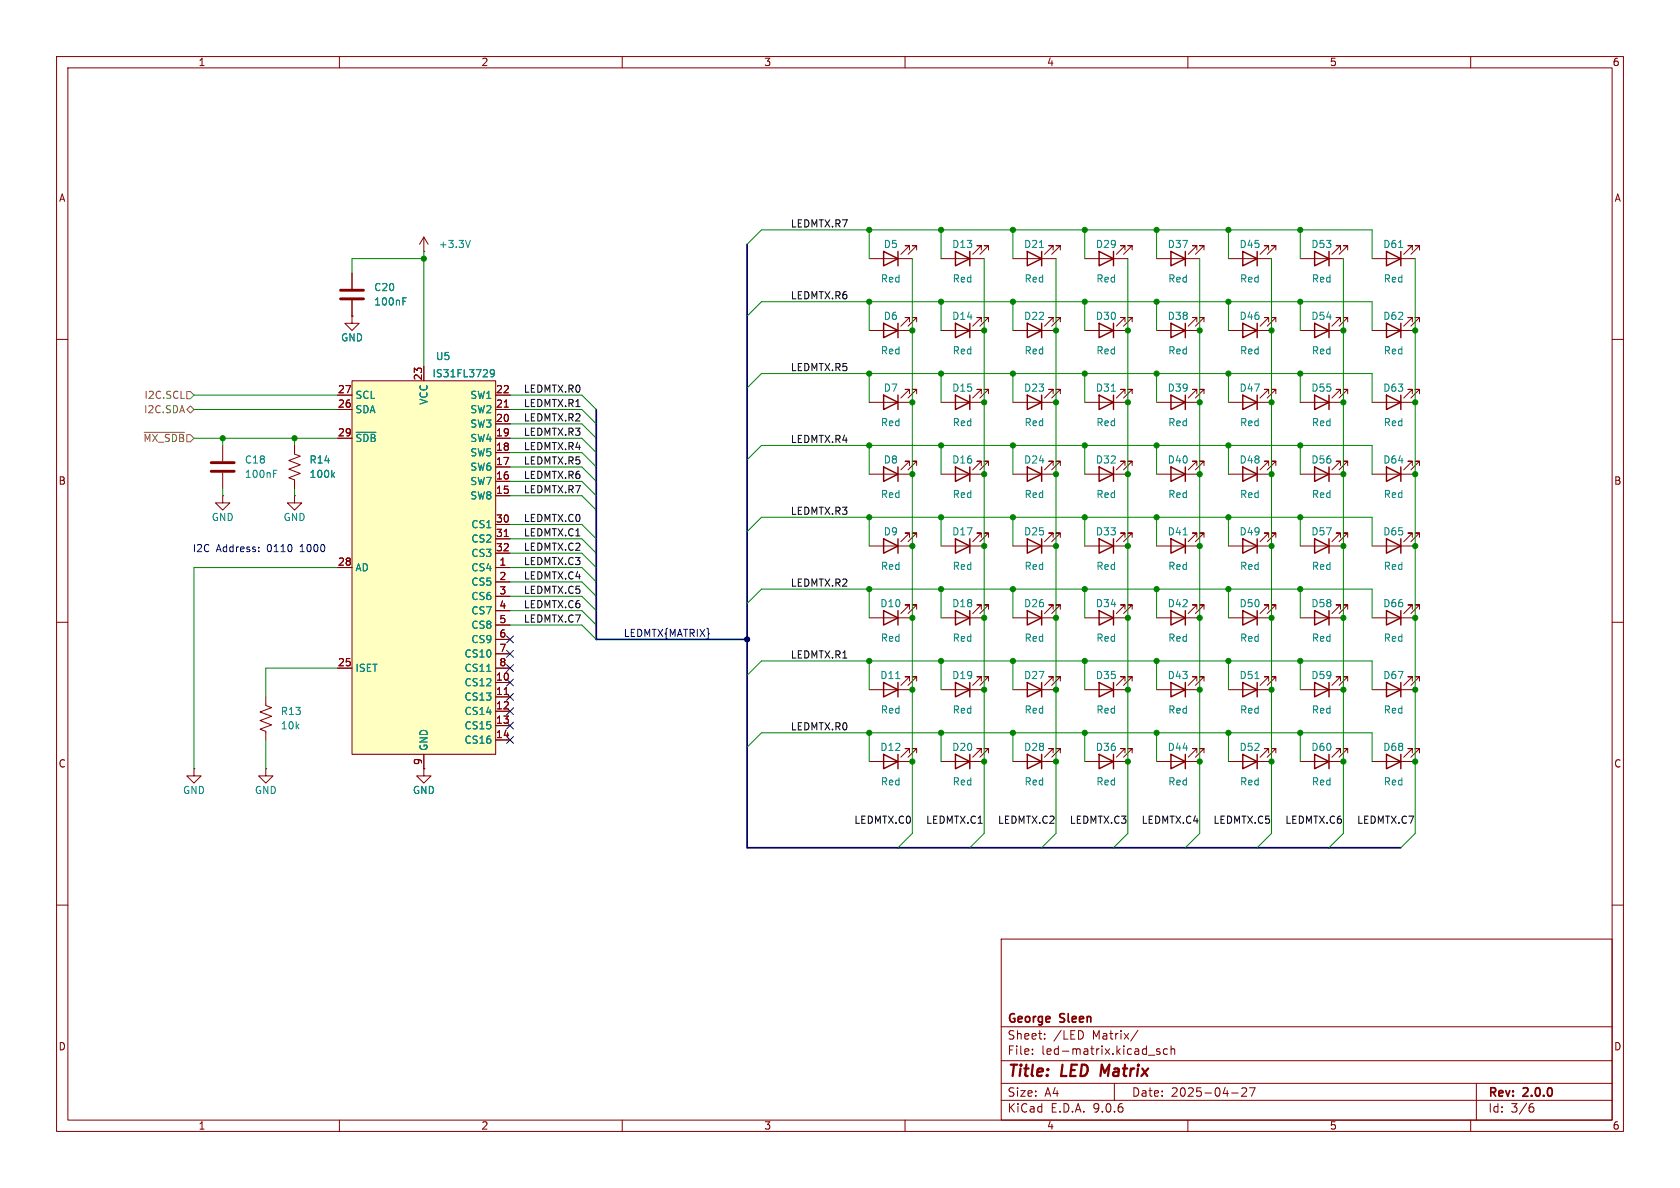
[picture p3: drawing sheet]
<svg xmlns="http://www.w3.org/2000/svg" width="297mm" height="210mm" viewBox="0 0 297 210" stroke-linecap="round" stroke-linejoin="round" font-family="sans-serif">
<path d="M0 0h297v210h-297z" fill="#fff" stroke="#fff" stroke-width=".18"/>
<g fill="none" stroke="#840000" stroke-width=".18">
<path d="M10 10h277v190h-277zM12 12h273v186h-273zM60 10v2M110 10v2M160 10v2M210 10v2M260 10v2M166.4 58.4h7.6M173.5 56.9v-.8h-.8h.8l-1.5 1.6M174.8 56.9v-.8h-.8h.8l-1.6 1.6M179.1 58.4h7.6M186.2 56.9v-.8h-.8h.8l-1.5 1.6"/>
<path d="M187.5 56.9v-.8h-.8h.8l-1.6 1.6M10 60h2M285 60h2M191.8 96.5h7.6M191.8 83.8h7.6M198.9 82.3v-.8h-.8h.8l-1.5 1.6M198.9 95v-.8h-.8h.8l-1.5 1.6M200.2 82.3v-.8h-.8h.8l-1.6 1.6M200.2 95v-.8h-.8h.8l-1.6 1.6M204.5 96.5h7.6M211.6 95v-.8h-.8h.8l-1.5 1.6M212.9 95v-.8h-.8h.8l-1.6 1.6"/>
<path d="M10 110h2M166.4 109.2h7.6M173.5 107.7v-.8h-.8h.8l-1.5 1.6M174.8 107.7v-.8h-.8h.8l-1.6 1.6M179.1 109.2h7.6M186.2 107.7v-.8h-.8h.8l-1.5 1.6M187.5 107.7v-.8h-.8h.8l-1.6 1.6M204.5 109.2h7.6M211.6 107.7v-.8h-.8h.8l-1.5 1.6M212.9 107.7v-.8h-.8h.8l-1.6 1.6M285 110h2M47 123.2v1.5l1 .4-2 .8 2 .7-2 .8 2 .7-2 .8 1 .4v1.5"/>
<path d="M74.9 135.9v1.3h1.3l-1.3 1.2-1.2-1.2h1.2M74.9 135.9h.1M217.2 134.6h7.6M224.3 133.1v-.8h-.8h.8l-1.5 1.6M225.6 133.1v-.8h-.8h.8l-1.6 1.6M229.9 134.6h7.6M237 133.1v-.8h-.8h.8l-1.5 1.6M238.3 133.1v-.8h-.8h.8l-1.6 1.6M242.6 134.6h7.6M249.7 133.1v-.8h-.8h.8l-1.5 1.6M251 133.1v-.8h-.8h.8l-1.6 1.6M10 160h2"/>
<path d="M177 166h108v32h-108zM285 160h2M60 198v2M110 198v2M160 198v2M177 194.5h108M177 191.5h108M177 187.5h108M177 181.5h108M182.5 186.3v.1M182.5 185.5v.1M184.7 183.6v.1"/>
<path d="M184.7 182.8v.1M191.5 182.6v.7M197 191.5v3M201.2 182.1l-1.3 2M203 186.5h1.2M205 185.5l-.3-.1-.2 .2v.2l.5 .2v.3h-.5M206.4 185.5l-.4-.1-.3 .3v.4l.1 .2h.6M207 185.5l.2-.1 .4 .1 .1 .9M207 184.9v1.5M210 198v2M217.7 193.2h1.2M219.5 192.4l.6-.1 .2 .1 .1 .3-.9 1.1h.9"/>
<path d="M220.9 192.3h1l-.7 1.5M260 198v2M261 191.5v6.5M270.6 195.7h.4l.2 .3-.1 .5-.5 .1M271 195.1l-.4 .1"/>
</g>
<path d="M194.8 188.2l-.3 2" fill="none" stroke="#840000" stroke-width=".4"/>
<g fill="none" stroke="#840000" stroke-width=".25">
<path d="M168.9 57.2l2.5 1.2-2.5 1.3zM171.4 57.2v2.5M181.6 57.2l2.5 1.2-2.5 1.3zM184.1 57.2v2.5M194.3 82.6l2.5 1.2-2.5 1.3zM194.3 95.3l2.5 1.2-2.5 1.3zM196.8 82.6v2.5M196.8 95.3v2.5M207 95.3l2.5 1.2-2.5 1.3zM209.5 95.3v2.5M168.9 108l2.5 1.2-2.5 1.3zM171.4 108v2.5"/>
<path d="M181.6 108l2.5 1.2-2.5 1.3zM184.1 108v2.5M207 108l2.5 1.2-2.5 1.3zM209.5 108v2.5M219.7 133.4l2.5 1.2-2.5 1.3zM222.2 133.4v2.5M232.4 133.4l2.5 1.2-2.5 1.3zM234.9 133.4v2.5M245.1 133.4l2.5 1.2-2.5 1.3zM247.6 133.4v2.5"/>
</g>
<path d="M209.2 94.6h.7" fill="none" stroke="#008484" stroke-width=".18"/>
<path d="M62.2 67.3h25.4v66.1h-25.4z" fill="#ffffc2"/>
<g fill="none" stroke="#840000" stroke-width=".18">
<path d="M62.2 55.9v1.3h1.3l-1.3 1.2-1.2-1.2h1.2M62.2 55.9h.1M62.2 48.3v2.8M62.2 53.1v2.8M74.9 44.5h.1M74.9 41.9v2.6M74.9 41.9l-.7 1.3M74.9 41.9l.8 1.3M153.7 45.7h7.6M153.7 58.4h7.6M160.8 56.9v-.8h-.8h.8l-1.5 1.6M160.8 44.2v-.8h-.8h.8l-1.5 1.6"/>
<path d="M162.1 56.9v-.8h-.8h.8l-1.6 1.6M162.1 44.2v-.8h-.8h.8l-1.6 1.6M166.4 45.7h7.6M173.5 44.2v-.8h-.8h.8l-1.5 1.6M174.8 44.2v-.8h-.8h.8l-1.6 1.6M179.1 45.7h7.6M186.2 44.2v-.8h-.8h.8l-1.5 1.6M187.5 44.2v-.8h-.8h.8l-1.6 1.6M191.8 45.7h7.6M191.8 58.4h7.6M198.9 44.2v-.8h-.8h.8l-1.5 1.6M198.9 56.9v-.8h-.8h.8l-1.5 1.6"/>
<path d="M200.2 44.2v-.8h-.8h.8l-1.6 1.6M200.2 56.9v-.8h-.8h.8l-1.6 1.6M204.5 45.7h7.6M204.5 58.4h7.6M211.6 44.2v-.8h-.8h.8l-1.5 1.6M211.6 56.9v-.8h-.8h.8l-1.5 1.6M212.9 44.2v-.8h-.8h.8l-1.6 1.6M212.9 56.9v-.8h-.8h.8l-1.6 1.6M217.2 45.7h7.6M217.2 58.4h7.6M224.3 56.9v-.8h-.8h.8l-1.5 1.6M224.3 44.2v-.8h-.8h.8l-1.5 1.6"/>
<path d="M225.6 56.9v-.8h-.8h.8l-1.6 1.6M225.6 44.2v-.8h-.8h.8l-1.6 1.6M229.9 45.7h7.6M229.9 58.4h7.6M237 56.9v-.8h-.8h.8l-1.5 1.6M237 44.2v-.8h-.8h.8l-1.5 1.6M238.3 56.9v-.8h-.8h.8l-1.6 1.6M238.3 44.2v-.8h-.8h.8l-1.6 1.6M242.6 45.7h7.6M242.6 58.4h7.6M249.7 44.2v-.8h-.8h.8l-1.5 1.6M249.7 56.9v-.8h-.8h.8l-1.5 1.6"/>
<path d="M251 44.2v-.8h-.8h.8l-1.6 1.6M251 56.9v-.8h-.8h.8l-1.6 1.6M39.4 78.7v2.8M52.1 78.7v1.6l1 .3-2 .8 2 .8-2 .7 2 .8-2 .8 1 .3v1.6M59.7 69.9h2.5M59.7 72.4h2.5M59.7 77.5h2.5M62.2 67.3h25.4v66.1h-25.4zM74.9 64.8v2.5M87.6 69.9h2.6M87.6 72.4h2.6M87.6 77.5h2.6"/>
<path d="M87.6 74.9h2.6M89.1 72h.8M153.7 71.1h7.6M160.8 69.6v-.8h-.8h.8l-1.5 1.6M162.1 69.6v-.8h-.8h.8l-1.6 1.6M166.4 71.1h7.6M173.5 69.6v-.8h-.8h.8l-1.5 1.6M174.8 69.6v-.8h-.8h.8l-1.6 1.6M179.1 71.1h7.6M186.2 69.6v-.8h-.8h.8l-1.5 1.6M187.5 69.6v-.8h-.8h.8l-1.6 1.6M191.8 71.1h7.6"/>
<path d="M198.9 69.6v-.8h-.8h.8l-1.5 1.6M200.2 69.6v-.8h-.8h.8l-1.6 1.6M204.5 71.1h7.6M211.6 69.6v-.8h-.8h.8l-1.5 1.6M212.9 69.6v-.8h-.8h.8l-1.6 1.6M217.2 71.1h7.6M224.3 69.6v-.8h-.8h.8l-1.5 1.6M225.6 69.6v-.8h-.8h.8l-1.6 1.6M229.9 71.1h7.6M237 69.6v-.8h-.8h.8l-1.5 1.6M238.3 69.6v-.8h-.8h.8l-1.6 1.6M242.6 71.1h7.6"/>
<path d="M249.7 69.6v-.8h-.8h.8l-1.5 1.6M251 69.6v-.8h-.8h.8l-1.6 1.6M39.4 87.6v1.3h1.2l-1.2 1.3-1.3-1.3h1.3M39.4 87.6h.1M39.4 83.6v2.8M52.1 87.6v1.3h1.2l-1.2 1.3-1.3-1.3h1.3M52.1 87.6h.1M87.6 80h2.6M87.6 82.6h2.6M87.6 85.1h2.6M87.6 87.6h2.6M87.6 92.7h2.6"/>
<path d="M87.6 95.3h2.6M87.6 97.8h2.6M89.1 94.8h.8M153.7 83.8h7.6M153.7 96.5h7.6M160.8 95v-.8h-.8h.8l-1.5 1.6M160.8 82.3v-.8h-.8h.8l-1.5 1.6M162.1 95v-.8h-.8h.8l-1.6 1.6M162.1 82.3v-.8h-.8h.8l-1.6 1.6M166.4 83.8h7.6M166.4 96.5h7.6M173.5 82.3v-.8h-.8h.8l-1.5 1.6"/>
<path d="M173.5 95v-.8h-.8h.8l-1.5 1.6M174.8 82.3v-.8h-.8h.8l-1.6 1.6M174.8 95v-.8h-.8h.8l-1.6 1.6M179.1 83.8h7.6M179.1 96.5h7.6M186.2 95v-.8h-.8h.8l-1.5 1.6M186.2 82.3v-.8h-.8h.8l-1.5 1.6M187.5 95v-.8h-.8h.8l-1.6 1.6M187.5 82.3v-.8h-.8h.8l-1.6 1.6M204.5 83.8h7.6M211.6 82.3v-.8h-.8h.8l-1.5 1.6M212.9 82.3v-.8h-.8h.8l-1.6 1.6"/>
<path d="M217.2 83.8h7.6M217.2 96.5h7.6M224.3 95v-.8h-.8h.8l-1.5 1.6M224.3 82.3v-.8h-.8h.8l-1.5 1.6M225.6 95v-.8h-.8h.8l-1.6 1.6M225.6 82.3v-.8h-.8h.8l-1.6 1.6M229.9 83.8h7.6M229.9 96.5h7.6M237 82.3v-.8h-.8h.8l-1.5 1.6M237 95v-.8h-.8h.8l-1.5 1.6M238.3 82.3v-.8h-.8h.8l-1.6 1.6M238.3 95v-.8h-.8h.8l-1.6 1.6"/>
<path d="M242.6 83.8h7.6M242.6 96.5h7.6M249.7 82.3v-.8h-.8h.8l-1.5 1.6M249.7 95v-.8h-.8h.8l-1.5 1.6M251 82.3v-.8h-.8h.8l-1.6 1.6M251 95v-.8h-.8h.8l-1.6 1.6M59.7 100.3h2.5M59.7 118.1h2.5M87.6 100.3h2.6M87.6 118.1h2.6M87.6 102.9h2.6M87.6 105.4h2.6"/>
<path d="M87.6 108h2.6M87.6 110.5h2.6M87.6 113h2.6M87.6 115.6h2.6M153.7 109.2h7.6M160.8 107.7v-.8h-.8h.8l-1.5 1.6M162.1 107.7v-.8h-.8h.8l-1.6 1.6M191.8 109.2h7.6M198.9 107.7v-.8h-.8h.8l-1.5 1.6M200.2 107.7v-.8h-.8h.8l-1.6 1.6M217.2 109.2h7.6M224.3 107.7v-.8h-.8h.8l-1.5 1.6"/>
<path d="M225.6 107.7v-.8h-.8h.8l-1.6 1.6M229.9 109.2h7.6M237 107.7v-.8h-.8h.8l-1.5 1.6M238.3 107.7v-.8h-.8h.8l-1.6 1.6M242.6 109.2h7.6M249.7 107.7v-.8h-.8h.8l-1.5 1.6M251 107.7v-.8h-.8h.8l-1.6 1.6M34.3 135.9v1.3h1.3l-1.3 1.2-1.3-1.2h1.3M34.3 135.9h.1M47 135.9v1.3h1.3l-1.3 1.2-1.3-1.2h1.3M47 135.9h.1M74.9 135.9h.1"/>
<path d="M74.9 133.4v2.5M87.6 120.7h2.6M87.6 123.2h2.6M87.6 125.7h2.6M87.6 128.3h2.6M87.6 130.8h2.6M89.1 122.8h.8M153.7 121.9h7.6M153.7 134.6h7.6M160.8 120.4v-.8h-.8h.8l-1.5 1.6M160.8 133.1v-.8h-.8h.8l-1.5 1.6M162.1 120.4v-.8h-.8h.8l-1.6 1.6"/>
<path d="M162.1 133.1v-.8h-.8h.8l-1.6 1.6M166.4 121.9h7.6M166.4 134.6h7.6M173.5 120.4v-.8h-.8h.8l-1.5 1.6M173.5 133.1v-.8h-.8h.8l-1.5 1.6M174.8 120.4v-.8h-.8h.8l-1.6 1.6M174.8 133.1v-.8h-.8h.8l-1.6 1.6M179.1 121.9h7.6M179.1 134.6h7.6M186.2 120.4v-.8h-.8h.8l-1.5 1.6M186.2 133.1v-.8h-.8h.8l-1.5 1.6M187.5 120.4v-.8h-.8h.8l-1.6 1.6"/>
<path d="M187.5 133.1v-.8h-.8h.8l-1.6 1.6M191.8 121.9h7.6M191.8 134.6h7.6M198.9 120.4v-.8h-.8h.8l-1.5 1.6M198.9 133.1v-.8h-.8h.8l-1.5 1.6M200.2 120.4v-.8h-.8h.8l-1.6 1.6M200.2 133.1v-.8h-.8h.8l-1.6 1.6M204.5 121.9h7.6M204.5 134.6h7.6M211.6 120.4v-.8h-.8h.8l-1.5 1.6M211.6 133.1v-.8h-.8h.8l-1.5 1.6M212.9 120.4v-.8h-.8h.8l-1.6 1.6"/>
<path d="M212.9 133.1v-.8h-.8h.8l-1.6 1.6M217.2 121.9h7.6M224.3 120.4v-.8h-.8h.8l-1.5 1.6M225.6 120.4v-.8h-.8h.8l-1.6 1.6M229.9 121.9h7.6M237 120.4v-.8h-.8h.8l-1.5 1.6M238.3 120.4v-.8h-.8h.8l-1.6 1.6M242.6 121.9h7.6M249.7 120.4v-.8h-.8h.8l-1.5 1.6M251 120.4v-.8h-.8h.8l-1.6 1.6"/>
</g>
<g fill="none" stroke="#008484" stroke-width=".18">
<path d="M71.2 53.3h.5M71.2 52.6h.6M83.1 42.5l-.4 1.3M183.8 43.8h.7M247.3 43.8h.7M63 76.4h3.5M87.4 65.9l-.2 .2h-.4l-.1-.2 .1-.5 .4-.1 .1 .2a.84 .84 0 0 1-.3 1.1h-.2M196.5 69.2h.7M48.4 83.7h.4M48.4 83.1h.6M58.8 83.9l.3 .5M59.1 83.6l-.4 .4"/>
<path d="M86.1 118.7h.7M158.4 120h.7M221.9 120h.7"/>
</g>
<g fill="none" stroke="#840000" stroke-width=".25">
<path d="M156.2 57.2l2.5 1.2-2.5 1.3zM156.2 44.5l2.5 1.2-2.5 1.3zM158.7 44.5v2.5M158.7 57.2v2.5M168.9 44.5l2.5 1.2-2.5 1.3zM171.4 44.5v2.5M181.6 44.5l2.5 1.2-2.5 1.3zM184.1 44.5v2.5M194.3 44.5l2.5 1.2-2.5 1.3zM194.3 57.2l2.5 1.2-2.5 1.3zM196.8 44.5v2.5M196.8 57.2v2.5"/>
<path d="M207 44.5l2.5 1.2-2.5 1.3zM207 57.2l2.5 1.2-2.5 1.3zM209.5 44.5v2.5M209.5 57.2v2.5M219.7 57.2l2.5 1.2-2.5 1.3zM219.7 44.5l2.5 1.2-2.5 1.3zM222.2 44.5v2.5M222.2 57.2v2.5M232.4 57.2l2.5 1.2-2.5 1.3zM232.4 44.5l2.5 1.2-2.5 1.3zM234.9 44.5v2.5M234.9 57.2v2.5"/>
<path d="M245.1 44.5l2.5 1.2-2.5 1.3zM245.1 57.2l2.5 1.2-2.5 1.3zM247.6 44.5v2.5M247.6 57.2v2.5M156.2 69.9l2.5 1.2-2.5 1.3zM158.7 69.9v2.5M168.9 69.9l2.5 1.2-2.5 1.3zM171.4 69.9v2.5M181.6 69.9l2.5 1.2-2.5 1.3zM184.1 69.9v2.5M194.3 69.9l2.5 1.2-2.5 1.3zM196.8 69.9v2.5"/>
<path d="M207 69.9l2.5 1.2-2.5 1.3zM209.5 69.9v2.5M219.7 69.9l2.5 1.2-2.5 1.3zM222.2 69.9v2.5M232.4 69.9l2.5 1.2-2.5 1.3zM234.9 69.9v2.5M245.1 69.9l2.5 1.2-2.5 1.3zM247.6 69.9v2.5M156.2 95.3l2.5 1.2-2.5 1.3zM156.2 82.6l2.5 1.2-2.5 1.3zM158.7 82.6v2.5M158.7 95.3v2.5"/>
<path d="M168.9 82.6l2.5 1.2-2.5 1.3zM168.9 95.3l2.5 1.2-2.5 1.3zM171.4 82.6v2.5M171.4 95.3v2.5M181.6 95.3l2.5 1.2-2.5 1.3zM181.6 82.6l2.5 1.2-2.5 1.3zM184.1 82.6v2.5M184.1 95.3v2.5M207 82.6l2.5 1.2-2.5 1.3zM209.5 82.6v2.5M219.7 95.3l2.5 1.2-2.5 1.3zM219.7 82.6l2.5 1.2-2.5 1.3z"/>
<path d="M222.2 82.6v2.5M222.2 95.3v2.5M232.4 82.6l2.5 1.2-2.5 1.3zM232.4 95.3l2.5 1.2-2.5 1.3zM234.9 82.6v2.5M234.9 95.3v2.5M245.1 82.6l2.5 1.2-2.5 1.3zM245.1 95.3l2.5 1.2-2.5 1.3zM247.6 82.6v2.5M247.6 95.3v2.5M156.2 108l2.5 1.2-2.5 1.3zM158.7 108v2.5"/>
<path d="M194.3 108l2.5 1.2-2.5 1.3zM196.8 108v2.5M219.7 108l2.5 1.2-2.5 1.3zM222.2 108v2.5M232.4 108l2.5 1.2-2.5 1.3zM234.9 108v2.5M245.1 108l2.5 1.2-2.5 1.3zM247.6 108v2.5M156.2 120.7l2.5 1.2-2.5 1.3zM156.2 133.4l2.5 1.2-2.5 1.3zM158.7 120.7v2.5M158.7 133.4v2.5"/>
<path d="M168.9 120.7l2.5 1.2-2.5 1.3zM168.9 133.4l2.5 1.2-2.5 1.3zM171.4 120.7v2.5M171.4 133.4v2.5M181.6 120.7l2.5 1.2-2.5 1.3zM181.6 133.4l2.5 1.2-2.5 1.3zM184.1 120.7v2.5M184.1 133.4v2.5M194.3 120.7l2.5 1.2-2.5 1.3zM194.3 133.4l2.5 1.2-2.5 1.3zM196.8 120.7v2.5M196.8 133.4v2.5"/>
<path d="M207 120.7l2.5 1.2-2.5 1.3zM207 133.4l2.5 1.2-2.5 1.3zM209.5 120.7v2.5M209.5 133.4v2.5M219.7 120.7l2.5 1.2-2.5 1.3zM222.2 120.7v2.5M232.4 120.7l2.5 1.2-2.5 1.3zM234.9 120.7v2.5M245.1 120.7l2.5 1.2-2.5 1.3zM247.6 120.7v2.5"/>
</g>
<path d="M60.2 51.3h4.1M60.2 52.8h4.1M37.3 81.8h4.1M37.3 83.3h4.1" fill="none" stroke="#840000" stroke-width=".51"/>
<path d="M25.5 76.4h7.1M33 69.2h.7l.6 .7-.6 .6h-.7zM33.7 71.8l.6 .6-.6 .6-.7-.6z" fill="none" stroke="#848400" stroke-width=".18"/>
<path d="M132.1 43.2v106.7h115.5M105.4 72.4v40.6h26.7" fill="none" stroke="#000084" stroke-width=".3"/>
<g fill="none" stroke="#008400" stroke-width=".18">
<path d="M74.9 45.7h-12.7v2.6M74.9 44.5v20.3M132.1 43.2l2.5-2.6h108v5.1M132.1 55.9l2.5-2.6h108v5.1M153.7 40.6v5.1M153.7 53.3v5.1M161.3 45.7v101.6l-2.6 2.6M166.4 40.6v5.1M166.4 53.3v5.1M174 45.7v101.6l-2.6 2.6M179.1 40.6v5.1M179.1 53.3v5.1"/>
<path d="M186.7 45.7v101.6l-2.6 2.6M191.8 40.6v5.1M191.8 53.3v5.1M199.4 45.7v101.6l-2.6 2.6M204.5 40.6v5.1M204.5 53.3v5.1M212.1 45.7v101.6l-2.6 2.6M217.2 40.6v5.1M217.2 53.3v5.1M224.8 45.7v101.6l-2.6 2.6M229.9 40.6v5.1M229.9 53.3v5.1"/>
<path d="M237.5 45.7v101.6l-2.6 2.6M250.2 45.7v101.6l-2.6 2.6M34.3 72.4h25.4M34.3 69.9h25.4M34.3 77.5h25.4M39.4 77.5v1.2M52.1 77.5v1.2M90.2 72.4h12.7l2.5 2.5M90.2 69.9h12.7l2.5 2.5M90.2 77.5h12.7l2.5 2.5M90.2 74.9h12.7l2.5 2.6M132.1 68.6l2.5-2.6h108v5.1"/>
<path d="M153.7 66v5.1M153.7 78.7v5.1M166.4 66v5.1M166.4 78.7v5.1M179.1 66v5.1M179.1 78.7v5.1M191.8 66v5.1M191.8 78.7v5.1M204.5 66v5.1M204.5 78.7v5.1M217.2 66v5.1M217.2 78.7v5.1"/>
<path d="M229.9 66v5.1M229.9 78.7v5.1M39.4 86.4v1.2M52.1 86.4v1.2M90.2 95.3h12.7l2.5 2.5M90.2 97.8h12.7l2.5 2.5M90.2 87.6h12.7l2.5 2.6M90.2 85.1h12.7l2.5 2.5M90.2 92.7h12.7l2.5 2.6M90.2 82.6h12.7l2.5 2.5M90.2 80h12.7l2.5 2.6M132.1 81.3l2.5-2.6h108v5.1"/>
<path d="M132.1 94l2.5-2.6h108v5.1M153.7 91.4v5.1M166.4 91.4v5.1M179.1 91.4v5.1M191.8 91.4v5.1M204.5 91.4v5.1M217.2 91.4v5.1M229.9 91.4v5.1M59.7 100.3h-25.4v35.6M59.7 118.1h-12.7v5.1M90.2 108h12.7l2.5 2.5M90.2 110.5h12.7l2.5 2.5"/>
<path d="M90.2 100.3h12.7l2.5 2.6M90.2 105.4h12.7l2.5 2.6M90.2 102.9h12.7l2.5 2.5M132.1 119.4l2.5-2.6h108v5.1M132.1 106.7l2.5-2.6h108v5.1M153.7 104.1v5.1M153.7 116.8v5.1M166.4 104.1v5.1M166.4 116.8v5.1M179.1 104.1v5.1M179.1 116.8v5.1M191.8 104.1v5.1"/>
<path d="M191.8 116.8v5.1M204.5 104.1v5.1M204.5 116.8v5.1M217.2 104.1v5.1M217.2 116.8v5.1M229.9 104.1v5.1M229.9 116.8v5.1M47 130.8v5.1M132.1 132.1l2.5-2.6h108v5.1M153.7 129.5v5.1M166.4 129.5v5.1M179.1 129.5v5.1"/>
<path d="M191.8 129.5v5.1M204.5 129.5v5.1M217.2 129.5v5.1M229.9 129.5v5.1"/>
</g>
<g fill="none" stroke="#000084" stroke-width=".18">
<path d="M89.6 112.4l1.2 1.2M89.6 115l1.2 1.2M89.6 117.5l1.2 1.2M90.8 112.4l-1.2 1.2M90.8 115l-1.2 1.2M90.8 117.5l-1.2 1.2M89.6 130.2l1.2 1.2M89.6 127.7l1.2 1.2M89.6 125.1l1.2 1.2M89.6 122.6l1.2 1.2M89.6 120l1.2 1.3M90.8 130.2l-1.2 1.2"/>
<path d="M90.8 127.7l-1.2 1.2M90.8 125.1l-1.2 1.2M90.8 122.6l-1.2 1.2M90.8 120l-1.2 1.3"/>
</g>
<path d="M45.7 97.4v.1M45.7 96.7v.2" fill="none" stroke="#0000c2" stroke-width=".18"/>
<g fill="#008400" stroke="#008400" stroke-width=".18">
<circle cx="52.1" cy="77.5" r=".46"/>
<circle cx="39.4" cy="77.5" r=".46"/>
<circle cx="74.9" cy="45.7" r=".46"/>
<circle cx="166.4" cy="53.3" r=".46"/>
<circle cx="179.1" cy="40.6" r=".46"/>
<circle cx="179.1" cy="53.3" r=".46"/>
<circle cx="166.4" cy="40.6" r=".46"/>
<circle cx="153.7" cy="91.4" r=".46"/>
<circle cx="153.7" cy="40.6" r=".46"/>
<circle cx="161.3" cy="58.4" r=".46"/>
<circle cx="153.7" cy="53.3" r=".46"/>
<circle cx="153.7" cy="66" r=".46"/>
<circle cx="153.7" cy="78.7" r=".46"/>
<circle cx="166.4" cy="104.1" r=".46"/>
<circle cx="161.3" cy="96.5" r=".46"/>
<circle cx="166.4" cy="116.8" r=".46"/>
<circle cx="161.3" cy="109.2" r=".46"/>
<circle cx="166.4" cy="129.5" r=".46"/>
<circle cx="153.7" cy="129.5" r=".46"/>
<circle cx="174" cy="134.6" r=".46"/>
<circle cx="161.3" cy="121.9" r=".46"/>
<circle cx="174" cy="121.9" r=".46"/>
<circle cx="161.3" cy="134.6" r=".46"/>
<circle cx="153.7" cy="104.1" r=".46"/>
<circle cx="153.7" cy="116.8" r=".46"/>
<circle cx="229.9" cy="53.3" r=".46"/>
<circle cx="217.2" cy="53.3" r=".46"/>
<circle cx="217.2" cy="40.6" r=".46"/>
<circle cx="204.5" cy="40.6" r=".46"/>
<circle cx="229.9" cy="66" r=".46"/>
<circle cx="224.8" cy="71.1" r=".46"/>
<circle cx="224.8" cy="58.4" r=".46"/>
<circle cx="229.9" cy="40.6" r=".46"/>
<circle cx="217.2" cy="66" r=".46"/>
<circle cx="250.2" cy="58.4" r=".46"/>
<circle cx="237.5" cy="58.4" r=".46"/>
<circle cx="204.5" cy="53.3" r=".46"/>
<circle cx="186.7" cy="58.4" r=".46"/>
<circle cx="179.1" cy="66" r=".46"/>
<circle cx="174" cy="71.1" r=".46"/>
<circle cx="161.3" cy="71.1" r=".46"/>
<circle cx="174" cy="58.4" r=".46"/>
<circle cx="166.4" cy="66" r=".46"/>
<circle cx="179.1" cy="78.7" r=".46"/>
<circle cx="166.4" cy="78.7" r=".46"/>
<circle cx="212.1" cy="58.4" r=".46"/>
<circle cx="199.4" cy="71.1" r=".46"/>
<circle cx="204.5" cy="66" r=".46"/>
<circle cx="199.4" cy="58.4" r=".46"/>
<circle cx="191.8" cy="78.7" r=".46"/>
<circle cx="191.8" cy="66" r=".46"/>
<circle cx="186.7" cy="71.1" r=".46"/>
<circle cx="204.5" cy="78.7" r=".46"/>
<circle cx="212.1" cy="71.1" r=".46"/>
<circle cx="199.4" cy="83.8" r=".46"/>
<circle cx="186.7" cy="83.8" r=".46"/>
<circle cx="191.8" cy="40.6" r=".46"/>
<circle cx="191.8" cy="53.3" r=".46"/>
<circle cx="174" cy="109.2" r=".46"/>
<circle cx="191.8" cy="104.1" r=".46"/>
<circle cx="166.4" cy="91.4" r=".46"/>
<circle cx="174" cy="83.8" r=".46"/>
<circle cx="161.3" cy="83.8" r=".46"/>
<circle cx="179.1" cy="91.4" r=".46"/>
<circle cx="174" cy="96.5" r=".46"/>
<circle cx="204.5" cy="104.1" r=".46"/>
<circle cx="199.4" cy="96.5" r=".46"/>
<circle cx="191.8" cy="91.4" r=".46"/>
<circle cx="179.1" cy="116.8" r=".46"/>
<circle cx="179.1" cy="104.1" r=".46"/>
<circle cx="186.7" cy="109.2" r=".46"/>
<circle cx="204.5" cy="91.4" r=".46"/>
<circle cx="217.2" cy="91.4" r=".46"/>
<circle cx="191.8" cy="116.8" r=".46"/>
<circle cx="199.4" cy="109.2" r=".46"/>
<circle cx="204.5" cy="116.8" r=".46"/>
<circle cx="186.7" cy="96.5" r=".46"/>
<circle cx="250.2" cy="96.5" r=".46"/>
<circle cx="250.2" cy="109.2" r=".46"/>
<circle cx="212.1" cy="121.9" r=".46"/>
<circle cx="212.1" cy="109.2" r=".46"/>
<circle cx="217.2" cy="116.8" r=".46"/>
<circle cx="229.9" cy="116.8" r=".46"/>
<circle cx="229.9" cy="104.1" r=".46"/>
<circle cx="250.2" cy="121.9" r=".46"/>
<circle cx="237.5" cy="121.9" r=".46"/>
<circle cx="224.8" cy="109.2" r=".46"/>
<circle cx="217.2" cy="104.1" r=".46"/>
<circle cx="212.1" cy="96.5" r=".46"/>
<circle cx="224.8" cy="121.9" r=".46"/>
<circle cx="237.5" cy="96.5" r=".46"/>
<circle cx="237.5" cy="109.2" r=".46"/>
<circle cx="229.9" cy="129.5" r=".46"/>
<circle cx="224.8" cy="134.6" r=".46"/>
<circle cx="212.1" cy="134.6" r=".46"/>
<circle cx="250.2" cy="134.6" r=".46"/>
<circle cx="237.5" cy="134.6" r=".46"/>
<circle cx="217.2" cy="129.5" r=".46"/>
<circle cx="229.9" cy="78.7" r=".46"/>
<circle cx="237.5" cy="71.1" r=".46"/>
<circle cx="250.2" cy="71.1" r=".46"/>
<circle cx="250.2" cy="83.8" r=".46"/>
<circle cx="229.9" cy="91.4" r=".46"/>
<circle cx="224.8" cy="96.5" r=".46"/>
<circle cx="217.2" cy="78.7" r=".46"/>
<circle cx="212.1" cy="83.8" r=".46"/>
<circle cx="237.5" cy="83.8" r=".46"/>
<circle cx="224.8" cy="83.8" r=".46"/>
<circle cx="204.5" cy="129.5" r=".46"/>
<circle cx="186.7" cy="134.6" r=".46"/>
<circle cx="186.7" cy="121.9" r=".46"/>
<circle cx="179.1" cy="129.5" r=".46"/>
<circle cx="199.4" cy="134.6" r=".46"/>
<circle cx="191.8" cy="129.5" r=".46"/>
<circle cx="199.4" cy="121.9" r=".46"/>
</g>
<circle cx="132.1" cy="113" r=".46" fill="#000084" stroke="#000084" stroke-width=".18"/>
<g font-size="2.8" fill="#840000">
<text x="178" y="190.9">Title:</text>
<text x="187.7" y="190.9">LED</text>
<text x="195.4" y="190.9">Matrix</text>
</g>
<g font-size="2.1" fill="#840000">
<text x="178" y="184">Sheet:</text>
<text x="178" y="181.2">George</text>
<text x="186.2" y="184">/LED</text>
<text x="187.5" y="181.2">Sleen</text>
<text x="193.2" y="184">Matrix/</text>
<text x="178" y="186.7">File:</text>
<text x="184.1" y="186.7">led-matrix.kicad_sch</text>
<text x="178" y="196.9">KiCad</text>
<text x="178" y="194.1">Size:</text>
<text x="184.7" y="194.1">A4</text>
<text x="185.7" y="196.9">E.D.A.</text>
<text x="193.3" y="196.9">9.0.6</text>
<text x="200" y="194.1">Date:</text>
<text x="207" y="194.1">2025-04-27</text>
<text x="263" y="194.3">Rev:</text>
<text x="263" y="196.9">Id:</text>
<text x="267.1" y="196.9">3/6</text>
<text x="269.4" y="194.3">2.0.0</text>
</g>
<g font-size="1.8" fill="#840000">
<text x="35" y="11.9">1</text>
<text x="85" y="11.9">2</text>
<text x="135" y="11.9">3</text>
<text x="185" y="11.9">4</text>
<text x="235" y="11.9">5</text>
<text x="285" y="11.9">6</text>
<text x="10.3" y="35.9">A</text>
<text x="285.3" y="35.9">A</text>
<text x="59.6" y="69.6">27</text>
<text x="74.7" y="67.4" transform="rotate(-90 74.7 67.4)">23</text>
<text x="87.6" y="69.6">22</text>
<text x="59.6" y="72.1">26</text>
<text x="59.6" y="77.2">29</text>
<text x="87.6" y="72.1">21</text>
<text x="87.6" y="74.7">20</text>
<text x="87.6" y="77.2">19</text>
<text x="87.6" y="79.8">18</text>
<text x="87.6" y="82.3">17</text>
<text x="10.3" y="85.9">B</text>
<text x="87.6" y="84.8">16</text>
<text x="87.6" y="87.4">15</text>
<text x="285.3" y="85.9">B</text>
<text x="87.6" y="92.5">30</text>
<text x="87.6" y="95">31</text>
<text x="59.6" y="100.1">28</text>
<text x="87.6" y="97.5">32</text>
<text x="88.2" y="100.1">1</text>
<text x="88.2" y="102.6">2</text>
<text x="88.2" y="105.2">3</text>
<text x="88.2" y="107.7">4</text>
<text x="88.2" y="110.2">5</text>
<text x="88.2" y="112.8">6</text>
<text x="59.6" y="117.9">25</text>
<text x="88.2" y="115.3">7</text>
<text x="88.2" y="117.9">8</text>
<text x="87.6" y="120.4">10</text>
<text x="87.6" y="122.9">11</text>
<text x="87.6" y="125.5">12</text>
<text x="87.6" y="128">13</text>
<text x="87.6" y="130.6">14</text>
<text x="10.3" y="135.9">C</text>
<text x="74.7" y="135.3" transform="rotate(-90 74.7 135.3)">9</text>
<text x="285.3" y="135.9">C</text>
<text x="10.3" y="185.9">D</text>
<text x="285.3" y="185.9">D</text>
<text x="35" y="199.9">1</text>
<text x="85" y="199.9">2</text>
<text x="135" y="199.9">3</text>
<text x="185" y="199.9">4</text>
<text x="235" y="199.9">5</text>
<text x="285" y="199.9">6</text>
</g>
<g font-size="1.8">
<text x="139.7" y="40.3">LEDMTX.R7</text>
<text x="139.7" y="53">LEDMTX.R6</text>
<text x="139.7" y="65.7">LEDMTX.R5</text>
<text x="92.5" y="69.5">LEDMTX.R0</text>
<text x="92.5" y="72">LEDMTX.R1</text>
<text x="92.5" y="77.1">LEDMTX.R3</text>
<text x="92.5" y="74.6">LEDMTX.R2</text>
<text x="92.5" y="79.7">LEDMTX.R4</text>
<text x="92.5" y="82.2">LEDMTX.R5</text>
<text x="139.7" y="78.4">LEDMTX.R4</text>
<text x="92.5" y="84.7">LEDMTX.R6</text>
<text x="92.5" y="87.3">LEDMTX.R7</text>
<text x="92.5" y="94.9">LEDMTX.C1</text>
<text x="92.5" y="92.4">LEDMTX.C0</text>
<text x="139.7" y="91.1">LEDMTX.R3</text>
<text x="92.5" y="97.4">LEDMTX.C2</text>
<text x="92.5" y="100">LEDMTX.C3</text>
<text x="92.5" y="107.6">LEDMTX.C6</text>
<text x="92.5" y="102.5">LEDMTX.C4</text>
<text x="92.5" y="105.1">LEDMTX.C5</text>
<text x="139.7" y="103.8">LEDMTX.R2</text>
<text x="92.5" y="110.1">LEDMTX.C7</text>
<text x="139.7" y="116.5">LEDMTX.R1</text>
<text x="139.7" y="129.2">LEDMTX.R0</text>
<text x="150.9" y="145.7">LEDMTX.C0</text>
<text x="163.6" y="145.7">LEDMTX.C1</text>
<text x="176.3" y="145.7">LEDMTX.C2</text>
<text x="189" y="145.7">LEDMTX.C3</text>
<text x="201.7" y="145.7">LEDMTX.C4</text>
<text x="214.4" y="145.7">LEDMTX.C5</text>
<text x="227.1" y="145.7">LEDMTX.C6</text>
<text x="239.8" y="145.7">LEDMTX.C7</text>
</g>
<g font-size="1.8" fill="#008484">
<text x="77.5" y="44">+3.3V</text>
<text x="156.1" y="44">D5</text>
<text x="168.2" y="44">D13</text>
<text x="180.9" y="44">D21</text>
<text x="193.6" y="44">D29</text>
<text x="206.3" y="44">D37</text>
<text x="219" y="44">D45</text>
<text x="231.7" y="44">D53</text>
<text x="244.4" y="44">D61</text>
<text x="66" y="51.7">C20</text>
<text x="155.6" y="50.1">Red</text>
<text x="168.3" y="50.1">Red</text>
<text x="181" y="50.1">Red</text>
<text x="193.7" y="50.1">Red</text>
<text x="206.4" y="50.1">Red</text>
<text x="219.1" y="50.1">Red</text>
<text x="231.8" y="50.1">Red</text>
<text x="244.5" y="50.1">Red</text>
<text x="66" y="54.2">100nF</text>
<text x="156.1" y="56.7">D6</text>
<text x="168.2" y="56.7">D14</text>
<text x="180.9" y="56.7">D22</text>
<text x="193.6" y="56.7">D30</text>
<text x="206.3" y="56.7">D38</text>
<text x="219" y="56.7">D46</text>
<text x="231.7" y="56.7">D54</text>
<text x="244.4" y="56.7">D62</text>
<text x="60.2" y="60.6">GND</text>
<text x="77" y="63.9">U5</text>
<text x="155.6" y="62.8">Red</text>
<text x="168.3" y="62.8">Red</text>
<text x="181" y="62.8">Red</text>
<text x="193.7" y="62.8">Red</text>
<text x="206.4" y="62.8">Red</text>
<text x="219.1" y="62.8">Red</text>
<text x="231.8" y="62.8">Red</text>
<text x="244.5" y="62.8">Red</text>
<text x="62.7" y="70.7">SCL</text>
<text x="75.8" y="71.6" transform="rotate(-90 75.8 71.6)">VCC</text>
<text x="76.3" y="66.9">IS31FL3729</text>
<text x="83" y="70.7">SW1</text>
<text x="156.1" y="69.4">D7</text>
<text x="168.2" y="69.4">D15</text>
<text x="180.9" y="69.4">D23</text>
<text x="193.6" y="69.4">D31</text>
<text x="206.3" y="69.4">D39</text>
<text x="219" y="69.4">D47</text>
<text x="231.7" y="69.4">D55</text>
<text x="244.4" y="69.4">D63</text>
<text x="62.7" y="73.3">SDA</text>
<text x="83" y="73.3">SW2</text>
<text x="83" y="75.8">SW3</text>
<text x="155.6" y="75.5">Red</text>
<text x="168.3" y="75.5">Red</text>
<text x="181" y="75.5">Red</text>
<text x="193.7" y="75.5">Red</text>
<text x="206.4" y="75.5">Red</text>
<text x="219.1" y="75.5">Red</text>
<text x="231.8" y="75.5">Red</text>
<text x="244.5" y="75.5">Red</text>
<text x="43.2" y="82.1">C18</text>
<text x="54.6" y="82.1">R14</text>
<text x="62.7" y="78.3">~{SDB}</text>
<text x="83" y="78.3">SW4</text>
<text x="83" y="80.9">SW5</text>
<text x="83" y="83.4">SW6</text>
<text x="156.1" y="82.1">D8</text>
<text x="168.2" y="82.1">D16</text>
<text x="180.9" y="82.1">D24</text>
<text x="193.6" y="82.1">D32</text>
<text x="206.3" y="82.1">D40</text>
<text x="219" y="82.1">D48</text>
<text x="231.7" y="82.1">D56</text>
<text x="244.4" y="82.1">D64</text>
<text x="43.2" y="84.7">100nF</text>
<text x="54.6" y="84.7">100k</text>
<text x="83" y="86">SW7</text>
<text x="83" y="88.5">SW8</text>
<text x="155.6" y="88.2">Red</text>
<text x="168.3" y="88.2">Red</text>
<text x="181" y="88.2">Red</text>
<text x="193.7" y="88.2">Red</text>
<text x="206.4" y="88.2">Red</text>
<text x="219.1" y="88.2">Red</text>
<text x="231.8" y="88.2">Red</text>
<text x="244.5" y="88.2">Red</text>
<text x="37.3" y="92.3">GND</text>
<text x="50" y="92.3">GND</text>
<text x="83.2" y="93.6">CS1</text>
<text x="156.1" y="94.8">D9</text>
<text x="168.2" y="94.8">D17</text>
<text x="180.9" y="94.8">D25</text>
<text x="193.6" y="94.8">D33</text>
<text x="206.3" y="94.8">D41</text>
<text x="219" y="94.8">D49</text>
<text x="231.7" y="94.8">D57</text>
<text x="244.4" y="94.8">D65</text>
<text x="62.7" y="101.2">AD</text>
<text x="83.2" y="96.1">CS2</text>
<text x="83.2" y="98.7">CS3</text>
<text x="83.2" y="101.2">CS4</text>
<text x="155.6" y="100.9">Red</text>
<text x="168.3" y="100.9">Red</text>
<text x="181" y="100.9">Red</text>
<text x="193.7" y="100.9">Red</text>
<text x="206.4" y="100.9">Red</text>
<text x="219.1" y="100.9">Red</text>
<text x="231.8" y="100.9">Red</text>
<text x="244.5" y="100.9">Red</text>
<text x="83.2" y="103.7">CS5</text>
<text x="83.2" y="106.3">CS6</text>
<text x="155.5" y="107.5">D10</text>
<text x="168.2" y="107.5">D18</text>
<text x="180.9" y="107.5">D26</text>
<text x="193.6" y="107.5">D34</text>
<text x="206.3" y="107.5">D42</text>
<text x="219" y="107.5">D50</text>
<text x="231.7" y="107.5">D58</text>
<text x="244.4" y="107.5">D66</text>
<text x="83.2" y="108.8">CS7</text>
<text x="83.2" y="111.4">CS8</text>
<text x="83.2" y="113.9">CS9</text>
<text x="155.6" y="113.6">Red</text>
<text x="168.3" y="113.6">Red</text>
<text x="181" y="113.6">Red</text>
<text x="193.7" y="113.6">Red</text>
<text x="206.4" y="113.6">Red</text>
<text x="219.1" y="113.6">Red</text>
<text x="231.8" y="113.6">Red</text>
<text x="244.5" y="113.6">Red</text>
<text x="62.7" y="119">ISET</text>
<text x="82" y="116.4">CS10</text>
<text x="82" y="119">CS11</text>
<text x="82" y="121.5">CS12</text>
<text x="82" y="124.1">CS13</text>
<text x="155.5" y="120.2">D11</text>
<text x="168.2" y="120.2">D19</text>
<text x="180.9" y="120.2">D27</text>
<text x="193.6" y="120.2">D35</text>
<text x="206.3" y="120.2">D43</text>
<text x="219" y="120.2">D51</text>
<text x="231.7" y="120.2">D59</text>
<text x="244.4" y="120.2">D67</text>
<text x="49.5" y="129.1">10k</text>
<text x="49.5" y="126.6">R13</text>
<text x="82" y="126.6">CS14</text>
<text x="82" y="129.1">CS15</text>
<text x="82" y="131.7">CS16</text>
<text x="155.6" y="126.3">Red</text>
<text x="168.3" y="126.3">Red</text>
<text x="181" y="126.3">Red</text>
<text x="193.7" y="126.3">Red</text>
<text x="206.4" y="126.3">Red</text>
<text x="219.1" y="126.3">Red</text>
<text x="231.8" y="126.3">Red</text>
<text x="244.5" y="126.3">Red</text>
<text x="75.8" y="132.8" transform="rotate(-90 75.8 132.8)">GND</text>
<text x="155.5" y="132.9">D12</text>
<text x="168.2" y="132.9">D20</text>
<text x="180.9" y="132.9">D28</text>
<text x="193.6" y="132.9">D36</text>
<text x="206.3" y="132.9">D44</text>
<text x="219" y="132.9">D52</text>
<text x="231.7" y="132.9">D60</text>
<text x="244.4" y="132.9">D68</text>
<text x="32.3" y="140.6">GND</text>
<text x="45" y="140.6">GND</text>
<text x="72.9" y="140.6">GND</text>
<text x="155.6" y="139">Red</text>
<text x="168.3" y="139">Red</text>
<text x="181" y="139">Red</text>
<text x="193.7" y="139">Red</text>
<text x="206.4" y="139">Red</text>
<text x="219.1" y="139">Red</text>
<text x="231.8" y="139">Red</text>
<text x="244.5" y="139">Red</text>
</g>
<g font-size="1.8" fill="#848400">
<text x="25.4" y="70.7">I2C.SCL</text>
<text x="25.4" y="73.3">I2C.SDA</text>
<text x="25.2" y="78.3">~{MX_SDB}</text>
</g>
<g font-size="1.8" fill="#0000c2">
<text x="34" y="97.9">I2C</text>
<text x="38.2" y="97.9">Address:</text>
<text x="47.3" y="97.9">0110</text>
<text x="53.3" y="97.9">1000</text>
</g>
<text font-size="1.8" fill="#000084" x="110.2" y="112.7">LEDMTX{MATRIX}</text>
</svg>
